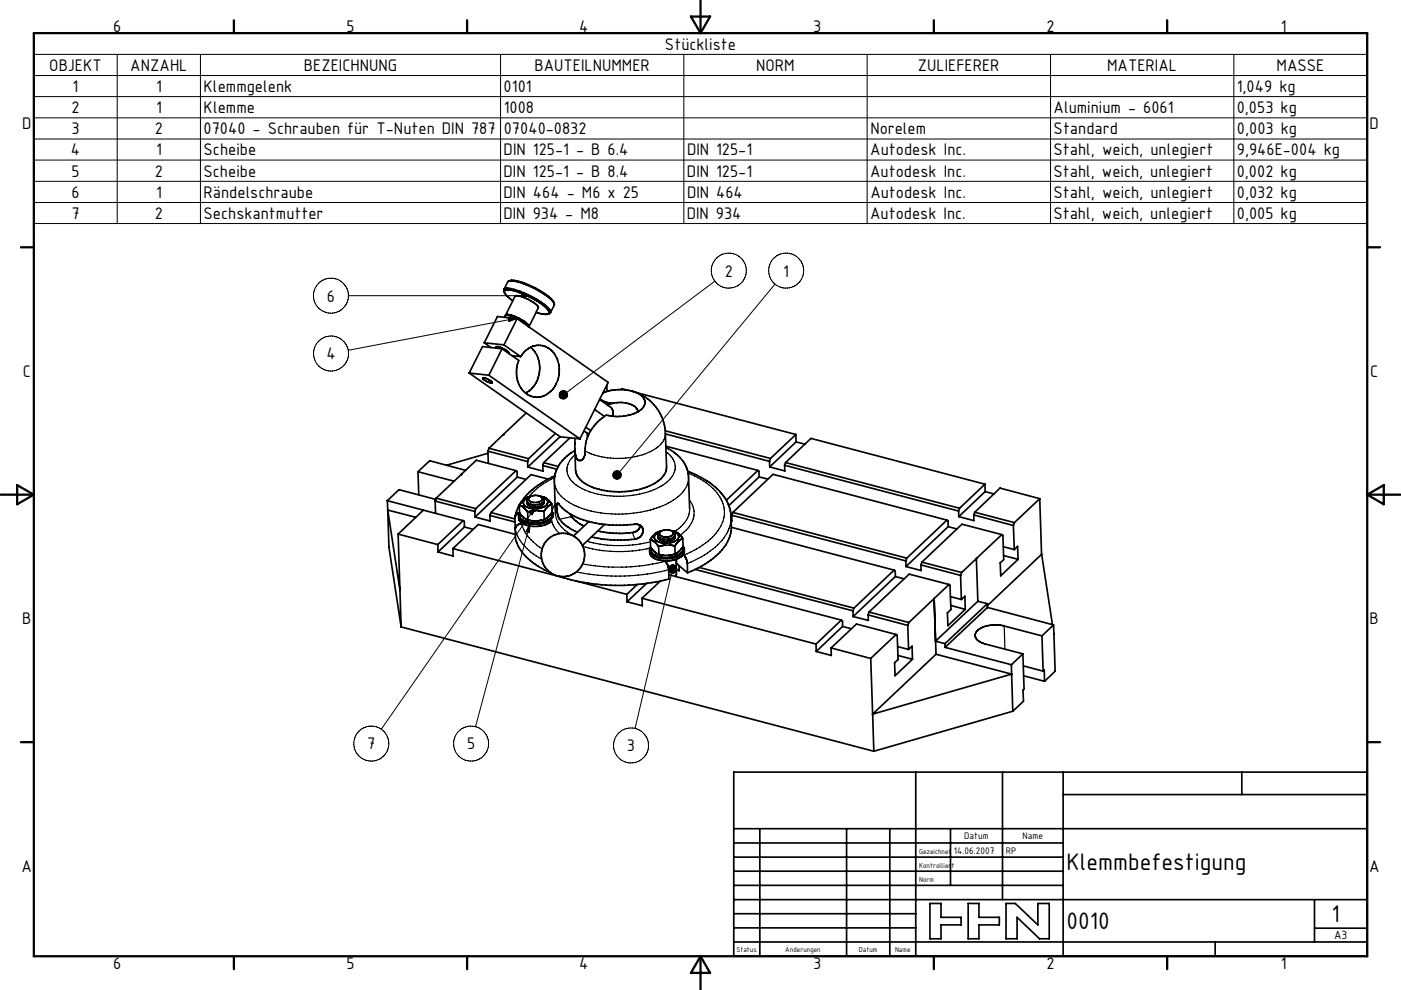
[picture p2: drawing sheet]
<svg xmlns="http://www.w3.org/2000/svg" width="297mm" height="210mm" viewBox="0 0 297 210" stroke-linecap="round" stroke-linejoin="round" font-family="sans-serif">
<g fill="none" stroke="#000" stroke-width=".36">
<path d="M107.9 59.6a7.5 7.5 0 0 1 4.5 1 11.3 11.3 0 0 1 5 3.5l.1 .3M99.5 79.1l19.3 13.5 4.2 .5M99.5 79.1l4.1 .5M102.7 72.7l4.1 .5M102.7 72.7l1.4 1M103.6 79.6l19.4 13.5M105.4 73.5l-.2 .1 .1 .2M105.4 73.5a3.8 3.8 0 0 1 2.5 1.4v.1M105.4 73.5l-.2 .4M106.4 74l3.6 2.5a5.7 5.7 0 0 0 2.7 7.6 4.8 4.8 0 0 0 5.7-4 5.4 5.4 0 0 0-3.4-6.8 4.4 4.4 0 0 0-4.6 2.3M106.4 74l-4.1-.5-2.8 5.6M106.4 74l-2.8 5.6"/>
<path d="M106.8 61.4a3.6 3.6 0 0 1 3 .3 15.1 15.1 0 0 1 6.9 4.2v.2a.79 .79 0 0 1-1.1 .6l-1.9-.4M106.8 61.4l.9-1.6a3.3 3.3 0 0 1 2.9 .2 16.7 16.7 0 0 1 6.8 4.2l.1 .5-.8 1.6M106.8 73.2l3.6 2.4M106.8 61.4l.2 .6M107 62a.54 .54 0 0 1 .2-.5 .54 .54 0 0 1 .6 0 16.9 16.9 0 0 1 8.4 4.3l.2 .6-.2 .2M107 62a3.9 3.9 0 0 0 1.8 1.8M107.2 66.8l2-4a4.8 4.8 0 0 1 3.6 1.2l1.1 .7 .2 .5-1.9 4.1M107.2 66.8a4 4 0 0 1 3.1 .9l1.1 .6a1.11 1.11 0 0 1 .7 1M107.2 66.8v.1M107.3 66.9a5.3 5.3 0 0 1 3.6 1.2l1.1 .9M107.3 66.9l-.3 .4M107.3 66.9a8.3 8.3 0 0 1 4.6 2.2"/>
<path d="M107.9 74.8l-.1 .1M108.6 75.4l1.8 .2M109.6 67.6l19.3 13.5-5.9 12M109.6 67.6l-4.1-.5-2.8 5.6M109.6 67.6l-2.8 5.6M111.9 69.1l.2 .2zM112.5 73.7a6.1 6.1 0 0 1-1.1 9.7M98.7 99.8l-7.6-2.1-2.5 2.4M102.4 80.2a2.23 2.23 0 0 0 2 1M102.4 80.1l1.1 .4 .9 .6M102.4 80.1v.1M103.4 95.7l8.5 2.2"/>
<path d="M103.4 95.7l.1 2.6M103.5 96.1l-8.8 2.6M103.7 95.1l8.4 2.2M103.7 95.1l-.3 .6M104.4 81.1v.1M106.8 92.1h.1M106.8 92.1l-3.1 3M109.4 99.8l-8.5 8.1M109.4 99.8l-8.4-2.2-3.2 3M109.4 99.8l.2 .2 .1 1.2M111.6 87.6l-4.8 4.5M111.9 97.9v1.2"/>
<path d="M112.1 97.3l-.2 .6M115.1 98.7l3 .8M115.1 98.7v1.2l-3.2-.8M115.3 98.1l-.2 .6M115.3 98.1l3 .8M117.8 91.9l-5.7 5.4M118.8 92.6l-6.9 6.5M120.9 92.9l-5.6 5.2M121.9 95.5a7.5 7.5 0 0 0-4.4 6.7l.2 6.7M123.8 91.4l1 .7M124.2 90.6l1.1 .7M124.6 91.9v.8"/>
<path d="M126.1 86.8l2.1 1.5M127.1 84.7l2.4 1.7a1.86 1.86 0 0 1 .4 1.9M127.2 84.7l1.4 .6 1.4 .2M128.7 81.7v1.3M128.8 85.9a5.7 5.7 0 0 1 6.2 .7l.2 .8M129.9 88.3l-1.3-.3a9.3 9.3 0 0 0-4.6 8.6l-.1 .2a.9 .9 0 0 1-1 .9 .9 .9 0 0 1-.8-1l-.2-1.6v-2.1M131.7 82.6l.2-.2 1 .3M132.9 82.7l2.1 .6M132.9 82.7a9.9 9.9 0 0 0-5.1 .6l.5-.2M134 83a9.7 9.7 0 0 1 7.1 8.3l.2 7.7a4.5 4.5 0 0 1-3.1 3.8 16.2 16.2 0 0 1-14.1-.2 4 4 0 0 1-2.1-2.9l-.1-4.5M134.9 83.3l33.8 8.9M135 83.3a2.1 2.1 0 0 1 1.5 2.9 7.1 7.1 0 0 1-6.1 2.1h-.5"/>
<path d="M141.1 91.4l22.3 5.8M141.1 92l22 5.9M141.2 94.9a7.4 7.4 0 0 1 4.8 6.3l.2 6.7M141.2 94.6l19.5 5.2M160.7 99.8l-6.7 6.3M160.7 99.8l.2 .1v1.3M163.1 97.9l.1 1.1M163.4 97.2l-.3 .7M166.3 98.7l36.9 9.7M166.3 98.7l.1 1.2-3.2-.9M166.6 98.1l5.3-5.1 36.9 9.7M166.6 98.1l36.9 9.7"/>
<path d="M166.6 98.1l-.3 .6M168.7 92.2l.1 1.5M168.7 92.2l-5.3 5M168.8 93.7l1.8 .5M168.8 93.7l-5.6 5.3M82.1 106.2l16.1 4.2M82.1 106.2l.1 2M82.2 108.2h.1M82.2 108.2l.3 7.9 2.5 16.9M82.2 108.2l6 1.5M82.2 108.2l2.6 16.9M84.4 113.3l8.4 2.2"/>
<path d="M84.4 113.3l.6 19.7M88.6 100.1l.2 4.9M88.6 100.1l7.7 2M89.8 108.2l-5.4 5.1M92.3 106.3l8.4 2.2M92.3 106.3v2.6M92.4 105.9l-7.8-2-2.5 2.3M92.5 105.7l8.4 2.2M92.5 105.7l-.2 .6M92.8 115.5l.1 1.6M96 116.4l23.7 6.2M96 116.4l.1 1.5-3.2-.8"/>
<path d="M97.8 100.6h.1M97.9 100.6l-5.4 5.1M98.2 110.4l-5.4 5.1M98.2 110.4l.2 .2 .1 1.2M98.5 111.8l-5.6 5.3M98.5 111.8l1.8 .5M100.7 108.5v1.2M100.9 107.9l-.2 .6M103.9 109.3l5.3 1.4M103.9 109.3v1.2l-3.2-.8M104.1 108.7l5.1 1.4M104.1 108.7l-.2 .6"/>
<path d="M109.2 109.7l.1 2.2M109.3 113.3l-7.9-2-5.4 5.1M109.7 101.2l-9 8.5M109.7 101.2l1.8 .5M110.1 107.1l1 .6 .8 .9M110.1 107.1l.1 1.7 .9 1.1 .8 .4M110.1 107.1l-.6 1.3-.3 1.3M110.2 108.7l-.7 .4-.3 .6M110.2 108.8a1.73 1.73 0 0 0 1.4 2.6 5.8 5.8 0 0 0 5.4-.9M110.4 106.6l-.2 .4M110.5 106.6l-.4 .5M110.8 111.1a1.43 1.43 0 0 0-1.5 .7l-.1 .5a5.9 5.9 0 0 0 .9 3.9 14 14 0 0 0 6.7 5.3"/>
<path d="M111.9 108.6v1.7M111.9 105.5l-1 .6-.4 .5M111.9 105.5h.1M112 105.6a1.05 1.05 0 0 0-.3 1.3 1.05 1.05 0 0 0 1.2 .6 1.95 1.95 0 0 0 2.5-1v-.4M112.2 105.4l-.3 .1M112.3 105.4l-.2 .3M112.3 105.4l-.3 .2M112.3 105.4h-.1M114.6 105.3h.1M114.7 105.3a.61 .61 0 0 1 .2 .7 .61 .61 0 0 1-.6 .4 1.77 1.77 0 0 1-2.3-.5l.1-.2M114.7 105.3l-.2-.1a2.58 2.58 0 0 0-2.2 .2M114.7 105.3l.5 .5 .2 .2"/>
<path d="M114.7 105.4a1.21 1.21 0 0 1 1.3 1.5 3.9 3.9 0 0 1-4.2 .7 .98 .98 0 0 1-.9-.9 .98 .98 0 0 1 .8-1l.5-.3M114.7 105.3h.1M114.8 105.3l.4 .1M115.2 105.4h.1M115.2 105.4l.9 .5 .9 1M115.3 108.5l-1.8-.2-1.6 .3M115.3 108.5l.1 1.7M115.4 106a1.8 1.8 0 0 1-2.3 1.1 1.57 1.57 0 0 1-1.4-.8M115.4 110.2l-1.9 .3-1.6-.2M116.2 101.6l-3.6-.9-8.5 8M117 106.9l-.9 .5-.8 1.1M117 106.9v1.7l-.7 1-.9 .6"/>
<path d="M117 108.7a1.47 1.47 0 0 1-1.1 1.7 5.3 5.3 0 0 1-5.6-.6l-.1-.3v-.6M117 108.5l.3 .4v.6M117.3 109.3a3.2 3.2 0 0 1-3.2 1.8 4.1 4.1 0 0 1-4.1-1.4v-.1M117.6 100.9l-1.2 .6a15.2 15.2 0 0 0-6 5.1M121 109.1v.1M121 109.2l.1 .1M121 109.2h.1M121 109.3h.1M121.1 109.3v.2M121.1 109.3v.1M121.1 109.4h.1M121.1 109.5l.1 .1"/>
<path d="M121.2 109.6h.1M121.2 109.6l.9 .9 1.7 1.1M124.9 110.6l-3.3 3.1M124.9 110.6a12.4 12.4 0 0 1-6.7-3.8l-.1 .2-.1 .9 .3 1.3a3.7 3.7 0 0 0 2.1 2.6l2 1.1M124.9 110.6a32.3 32.3 0 0 0 10.3 .6l.6 .3M128.2 111.2l-4.7 4.5M135.8 111.5a1.69 1.69 0 0 1 .4 1.8 1.69 1.69 0 0 1-1.6 1.1 25.3 25.3 0 0 1-9.2-.5M135.8 111.5l-.1 .2a2.1 2.1 0 0 1-1.6 1.3 20.4 20.4 0 0 1-7.3-.4M137.7 116.7a2.16 2.16 0 0 0 2.3 2.2 6.3 6.3 0 0 0 3.3-.3M137.9 114.4l.8 .5 .9 1M137.9 114.4v1.7l1 1.1 .8 .4M139.6 115.9l.1 1.7"/>
<path d="M140.1 112.7l-.4 .4-.2 .4M140.1 112.7l-1.2 .5-1 1.2M140.1 112.7h.1M140.9 119l.5 .5 .3 1 .1 2.3a42.1 42.1 0 0 1-23.1-.5M142.4 112.6h.1M142.4 112.6a.61 .61 0 0 1 .3 .8 .61 .61 0 0 1-.6 .4 1.81 1.81 0 0 1-2.3-.6l.3-.5M142.4 112.6a2.5 2.5 0 0 0-2.3 .1M142.4 112.6a.8 .8 0 0 1 .7 .9 .8 .8 0 0 1-.8 .7 2.77 2.77 0 0 1-2.8-.5v-.2M142.4 112.6h.2M142.5 112.7a1.29 1.29 0 0 1 1.4 1.3 3.3 3.3 0 0 1-3.8 1.1 1.19 1.19 0 0 1-1.2-1.6l.4-.4 .7-.3M142.6 112.6h.1M142.6 112.6l1.1 .5 1.1 1.1"/>
<path d="M143.1 115.8l-2-.2-1.5 .3M143.1 115.8v1.7M143.1 117.5l-1.4 .3-2-.2M143.1 113.4a1.38 1.38 0 0 1-1.6 1.4 1.72 1.72 0 0 1-2-.9v-.4M143.3 118.6l.1 3.2-.3 .5 .2-.2M143.3 119.5l2.5 2M144 120v1.1l-.6-.2M144.8 114.2l-.8 .5-.9 1.1M144.8 114.2v1.7l-.8 1-.9 .6M144.8 116a1.55 1.55 0 0 1-1.4 1.9 5.1 5.1 0 0 1-5.3-.8l-.2-.5 .1-.4M144.8 115.8a1.39 1.39 0 0 1-.8 2.1 5.9 5.9 0 0 1-6-.4l-.3-.8 .2-.6M144.9 117.7l.4 .4 .4 1 .1 2.4"/>
<path d="M145.1 116.5a1.93 1.93 0 0 1-1.8 2.1M145.8 100a14.4 14.4 0 0 1 8.6 7l.5 1.8 .2 2.8a8.7 8.7 0 0 1-3.9 6.8l-2.4 1.7-3 1.4M155.1 111.8l34.5 9.1M155.1 109.3l37 9.7M155.1 109.3l.1 1.2-.2-.1M155.4 108.7l8.5-8.1 36.9 9.7M155.4 108.7l-.3 .6M155.4 108.7l36.9 9.7M160.9 101.2l-6.4 6.1M160.9 101.2l1.9 .4M192.1 119v1.2M192.3 118.4l-.2 .6"/>
<path d="M195.3 119.8l8.4 2.2M195.3 119.8v1.2l-3.2-.8M195.4 119.2l8.5 2.2M195.4 119.2l-.1 .6M200.8 110.3l-8.5 8.1M200.8 110.3l.2 .2v1.2M201 111.7l-8.9 8.5M201 111.7l1.9 .5M203.2 108.4l.1 1.2M203.5 107.8l-.3 .6M206.5 109.2l8.4 2.3M206.5 109.2v1.2l-3.2-.8"/>
<path d="M206.7 108.6l8.4 2.2M206.7 108.6l-.2 .6M207 118.5h.1M207 118.5l-3.1 2.9M207 118.5l.3 9M208.8 102.7l.1 1.6M208.8 102.7l-5.3 5.1M208.9 104.3l1.9 .5M208.9 104.3l-5.6 5.3M212.4 113.4l-8.4-2.2-8.6 8M212.4 113.4l-5.4 5.1M212.4 113.4l.2 .2 .2 5.1-.7 .7 .1 2.7 3.7-3.5"/>
<path d="M212.7 116l2.4 .6M212.8 117.8l3.1 .8M214.9 111.5l.2 5.1M215.1 116.6l.6-.7 .2 2.7M215.1 110.8l-.2 .7M220.4 105.8l-8.4-2.3-5.3 5.1M220.4 105.8l-5.3 5M220.4 105.8l.4 11.8M220.8 117.6l2.3 14.9M220.8 117.6l-11.5 10.9M84.8 125.1h.1M85 133l100.3 26.3"/>
<path d="M122.2 123.3l10.7 2.8M132.9 126.1v1.5M135.1 124l-2.2 2.1M136.1 126.9l36.9 9.7M136.1 126.9l.1 1.6-3.3-.9M137.1 123.8l-4.2 3.8M140 123.3l-3.9 3.6M141.8 121.9l36.6 9.6M147.4 120.8l33.4 8.8M148.2 120.4l32.9 8.6M173 136.6l.1 1.6M176.2 137.4l8.4 2.3"/>
<path d="M176.2 137.4l.1 1.6-3.2-.8M178.4 131.5l-5.4 5.1M178.4 131.5l.2 .2v1.2M178.6 132.9l-5.5 5.3M178.6 132.9l1.9 .5M180.8 129.6l.1 1.2M181.1 129l-.3 .6M184.1 130.4l8.4 2.3M184.1 130.4v1.2l-3.2-.8M184.3 129.8l8.4 2.2M184.3 129.8l-.2 .6M184.6 139.7l.4 11.8"/>
<path d="M189.6 120.9l-8.5 8.1M189.6 120.9l.2 .2v1.2M189.8 122.3l-8.9 8.5M189.8 122.3l1.9 .5M190 134.6l-8.4-2.2-5.4 5M190 134.6l-5.4 5.1M190 134.6l.2 .1 .2 5.2-.7 .7 .1 2.7 3.7-3.5M190.3 137.1l2.3 .7M190.4 139l3.1 .8M192.5 132.7l.1 5.1M192.6 137.8l.8-.7 .1 2.7M192.7 132l-.2 .7"/>
<path d="M198.1 127h.1M198.1 127l.2 9M198.1 127l.4 11.8M198.3 136l2.1 .5M198.5 138.8l16 4.2M198.5 138.8l-13.5 12.7M200.4 136.5v.8M200.4 137.3l14 3.7M201.2 124l-8.4-2.2-8.5 8M201.2 124l-8.5 8M201.2 124l.2 .2 .2 5.1-.7 .7 .1 2.7 3.7-3.5M201.5 126.6l2.3 .5"/>
<path d="M201.6 128.4l3.1 .8M203.7 122l.1 5.1M203.8 127.1l.8-.6 .1 2.7M203.9 121.4l-.2 .6M207.3 127.5l-9 8.5M207.3 127.5l2 .5M209.3 128l.1 .8M209.3 128l-8.9 8.5M209.4 128.8l14 3.7M209.4 128.8l-9 8.5M216.9 138.7l.2 7.5-.2 .2 .1 2.3-2.3 2.2M216.9 138.7l-2.5 2.3"/>
<path d="M220.9 134.9l.3 7.4M220.9 134.9l-8-2.1a6 6 0 0 0-5.9 1.2 1.58 1.58 0 0 0 1.2 2.4l8.7 2.3M223.4 132.5l-2.5 2.4M223.4 132.5l.1 2M223.5 134.5h.1M223.5 134.5l.2 7.9-2.2 2.1M185 151.5h.1M185 151.5l.3 7.8M214.4 141l.1 2M214.5 143h.1M214.5 143l.2 7.9M214.5 143l-29.5 8.5"/>
<path d="M214.7 150.9l-29.4 8.4M217 141.2l4.2 1.1M217 143.3l4.5 1.2M221.2 142.3l.2-.2 .1 2.4M155.6 178.8h69.8M155.6 175.8h134.3M155.6 163.8h134.3v39h-134.3zM161.1 175.8v27M179.5 175.8v27M188.7 175.8v27M194.2 163.8v39M201.5 175.8v12"/>
<path d="M212.6 163.8v27M225.4 168.5h64.5M225.4 163.8v39M263.3 163.8v4.7M155.6 181.8h69.8M155.6 184.8h69.8M155.6 187.8h69.8M155.6 190.8h134.3M155.6 193.8h38.6M155.6 196.8h38.6M155.6 199.8h134.3M197.2 191.6h2.3v3h4.3v1.6h-4.3v2.9h-2.3z"/>
<path d="M205.3 191.6h2.3v3h4.3v1.6h-4.3v2.9h-2.3zM213.3 191.6h2l4.7 4.6v-4.6h2.5v7.5h-2.1l-4.8-4.5v4.5h-2.3zM257.6 199.8v3M278.7 196.9h11.2M278.7 190.8v9"/>
<circle cx="119.4" cy="117.7" r="4.6"/>
</g>
<g fill="none" stroke="#000" stroke-width=".25">
<path d="M123.8 91.4h.1M141.1 91.9a4.4 4.4 0 0 1-2.8 3.7 16.5 16.5 0 0 1-14.2 0M141.2 95.8a3.6 3.6 0 0 1 .6 6.1 16.8 16.8 0 0 1-12.3 3.3 12.7 12.7 0 0 1-8.4-3.2 3.6 3.6 0 0 1 .8-5.5M109.2 112.3a10.5 10.5 0 0 0 5.7 6.3M110.6 111.1a9.1 9.1 0 0 0 4.4 5.3M117 110.5l.4 1.2 1.2 1.5M117.6 101.3a15.6 15.6 0 0 0-5.5 4.1M117.7 107l-.7 1.3M117.7 108.9a6.1 6.1 0 0 0 3.9 4.8M121.2 109.6l-2.6 .5M123.6 115.9a27.8 27.8 0 0 0 14.2 .3M124.4 114.8a26.5 26.5 0 0 0 13.5 .1"/>
<path d="M134.1 113l.5 1.4M141 119.1a40.9 40.9 0 0 1-17.5 .5M143.5 118.6v1M145.9 100.3a12.8 12.8 0 0 1 7.2 6 6.7 6.7 0 0 1-2 7.6 17.8 17.8 0 0 1-6.1 3.9M146 101.2a5.7 5.7 0 0 1-3.2 4.9 23.7 23.7 0 0 1-16.1 2.6 13.1 13.1 0 0 1-8.4-4.2l-.5-1.1-.3-1.2M146.2 106a4.6 4.6 0 0 1-.7 6.5l-1.3 1M146.2 107.9a5.8 5.8 0 0 1-3.1 4.8M155 109.6a8.5 8.5 0 0 1-3.8 6.8 21.3 21.3 0 0 1-5.5 3.1M141.8 120.8a43 43 0 0 1-19.6 .5M212.9 132.8l.2 4.9"/>
</g>
<g fill="none" stroke="#000" stroke-width=".48">
<path d="M148.5 0v7M7.2 7h282.7v195.8h-282.7zM49.6 4.3v2.7M99 4.3v2.7M146.5 3.5h4.1l-2.1 3.5zM198 4.3v2.7M247.5 4.3v2.7M4.4 52.5h2.8M289.9 52.5h2.7M.1 104.9h7.1M3.6 102.9l3.6 2-3.6 2.1zM289.9 104.9h7"/>
<path d="M289.9 104.9l3.5-2v4.1zM4.4 157.4h2.8M289.9 157.4h2.7M49.6 202.8v2.8M99 202.8v2.8M148.5 202.8v7.1M148.5 202.8l2.1 3.6h-4.1zM198 202.8v2.8M247.5 202.8v2.8"/>
</g>
<g fill="none" stroke="#000" stroke-width=".21">
<path d="M7.2 11.5h282.7M7.2 16h282.7M7.2 7h282.7v40.4h-282.7zM24.8 11.5v35.9M42.5 11.5v35.9M106.1 11.5v35.9M145 11.5v35.9M183.9 11.5v35.9M222.7 11.5v35.9M261.6 11.5v35.9M7.2 20.5h282.7M7.2 25h282.7"/>
<path d="M7.2 29.5h282.7M7.2 34h282.7M7.2 38.5h282.7M7.2 42.9h282.7M151.6 59.6l-31.4 23.6M73.9 62.7h38.4M107.8 67.5h1.8l-1.7 .7zM109.6 67.5l-35.8 6.8M110.6 62.4l1.7 .3-1.7 .4zM164.3 60.3l-32.9 39.7M112.3 108.8l1.3-1.3-.7 1.7zM112.3 111.1l-11.5 43.1"/>
<path d="M112.3 111.1l-.1 1.8-.6-.2zM113.6 107.5l-32.8 47.2M142.4 121.6l-7.8 32.9"/>
<circle cx="154.5" cy="57.4" r="3.7"/>
<circle cx="166.7" cy="57.4" r="3.7"/>
<circle cx="70.2" cy="62.7" r="3.7"/>
<circle cx="70.2" cy="75" r="3.7"/>
<circle cx="78.7" cy="157.7" r="3.7"/>
<circle cx="99.9" cy="157.7" r="3.7"/>
<circle cx="133.8" cy="158.1" r="3.7"/>
</g>
<g fill="#000" stroke="#000" stroke-width=".21">
<path d="M107.8 67.5h1.8l-1.7 .7zM110.6 62.4l1.7 .3-1.7 .4zM118.8 84.3l.2 .2zM118.8 84.3l.4 .3zM118.8 84.3l.6 .3zM118.8 84.3l.8 .3zM118.8 84.3l1 .3zM118.8 84.3l1.1 .2-.1 .1zM118.8 84.3h1.3l-.2 .2zM118.8 84.3l1.4-.1-.1 .1zM118.8 84.3l1.5-.3-.1 .2zM118.8 84.3l1.5-.5v.2z"/>
<path d="M118.8 84.3l1.6-.6-.1 .1zM118.8 84.3l1.5-.8 .1 .2zM118.8 84.3l1.4-1 .1 .2zM118.8 84.3l1.3-1.2 .1 .2zM120 83l.1 .1-1.3 1.2zM119.8 82.9l.2 .1-1.2 1.3zM119.6 82.9h.2l-1 1.4zM119.4 82.9h.2l-.8 1.4zM119.2 82.9h.2l-.6 1.4zM119.1 83l.1-.1-.4 1.4zM118.9 83.1l.2-.1-.3 1.3zM118.8 83.2l.1-.1-.1 1.2z"/>
<path d="M118.8 83.2v1.1zM118.7 83.4l.1 .9zM118.6 83.5l.2 .8zM118.6 83.7l.2 .6zM118.6 83.9l.2 .4zM118.7 84.1l.1 .2zM112.3 111.1l-.1 1.8-.6-.2zM112.3 108.8l1.3-1.3-.7 1.7zM130.3 101.4l.3 .2zM130.3 101.4l.5 .2zM130.3 101.4l.7 .2zM130.3 101.4l.9 .1z"/>
<path d="M130.3 101.4l1.1 .1zM130.3 101.4l1.2-.1-.1 .2zM130.3 101.4l1.3-.2-.1 .1zM130.3 101.4l1.4-.4-.1 .2zM130.3 101.4l1.4-.6v.2zM130.3 101.4l1.4-.8v.2zM130.3 101.4l1.4-1v.2zM130.3 101.4l1.3-1.1 .1 .1zM131.5 100.1l.1 .2-1.3 1.1zM131.3 100l.2 .1-1.2 1.3zM131.1 99.9l.2 .1-1 1.4zM131 99.8l.1 .1-.8 1.5z"/>
<path d="M130.8 99.8h.2l-.7 1.6zM130.6 99.9l.2-.1-.5 1.6zM130.4 99.9h.2l-.3 1.5zM130.3 100.1l.1-.2-.1 1.5zM130.3 100.1v1.3l-.2-1.2zM130.1 100.2l.2 1.2-.3-1zM130 100.4l.3 1zM130 100.5l.3 .9zM130 100.7l.3 .7zM130 100.9l.3 .5zM130 101.1l.3 .3zM130.1 101.3l.2 .1z"/>
<path d="M142.4 119.9h.4zM142.3 119.9h.5zM142.1 120l.7-.1zM141.9 120.1l.9-.2zM141.9 120.1l.9-.2-1 .4zM141.8 120.3l1-.4-1.1 .6zM141.7 120.5l1.1-.6-1.1 .7zM141.7 120.6l1.1-.7-1.1 1zM141.7 120.9l1.1-1-1 1.1zM142.8 119.9l-.9 1.3-.1-.2zM142.8 119.9l-.8 1.5-.1-.2zM142.8 119.9l-.7 1.6-.1-.1z"/>
<path d="M142.8 119.9l-.5 1.6h-.2zM142.8 119.9l-.3 1.7-.2-.1zM142.8 119.9l-.1 1.7h-.2zM142.8 119.9l.1 1.7h-.2zM142.8 119.9l.2 1.6-.1 .1zM142.8 119.9l.4 1.5-.2 .1zM142.8 119.9l.5 1.3-.1 .2zM142.8 119.9l.6 1.2-.1 .1zM142.8 119.9l.7 1-.1 .2zM142.8 119.9l.7 .8v.2zM142.8 119.9l.7 .8zM142.8 119.9l.7 .6z"/>
<path d="M142.8 119.9l.6 .4zM142.8 119.9l.5 .3zM142.8 119.9l.3 .1zM142.8 119.9h.2z"/>
</g>
<g font-size="5.5">
<text x="226.1" y="184.5">Klemmbefestigung</text>
<text x="226.1" y="197.1">0010</text>
<text x="282.3" y="195.6">1</text>
</g>
<g font-size="3.8">
<text x="24" y="6.8">6</text>
<text x="73.5" y="6.8">5</text>
<text x="122.8" y="6.8">4</text>
<text x="141" y="10.5">Stückliste</text>
<text x="172.4" y="6.8">3</text>
<text x="221.8" y="6.8">2</text>
<text x="271.5" y="6.8">1</text>
<text x="10.5" y="15">OBJEKT</text>
<text x="27.6" y="15">ANZAHL</text>
<text x="64.4" y="15">BEZEICHNUNG</text>
<text x="113.3" y="15">BAUTEILNUMMER</text>
<text x="160.3" y="15">NORM</text>
<text x="194.6" y="15">ZULIEFERER</text>
<text x="234.7" y="15">MATERIAL</text>
<text x="270.6" y="15">MASSE</text>
<text x="15.4" y="19.5">1</text>
<text x="33.1" y="19.5">1</text>
<text x="43.2" y="19.5">Klemmgelenk</text>
<text x="106.8" y="19.5">0101</text>
<text x="262.2" y="19.5">1,049 kg</text>
<text x="4.7" y="27.5">D</text>
<text x="15.2" y="24">2</text>
<text x="15.2" y="28.5">3</text>
<text x="32.8" y="28.5">2</text>
<text x="33.1" y="24">1</text>
<text x="43.2" y="24">Klemme</text>
<text x="43.2" y="28.5">07040 - Schrauben für T-Nuten DIN 787 07040-0832</text>
<text x="106.8" y="24">1008</text>
<text x="184.5" y="28.5">Norelem</text>
<text x="223.4" y="24">Aluminium - 6061</text>
<text x="223.4" y="28.5">Standard</text>
<text x="262.2" y="24">0,053 kg</text>
<text x="262.2" y="28.5">0,003 kg</text>
<text x="290.4" y="27.5">D</text>
<text x="15" y="33">4</text>
<text x="33.1" y="33">1</text>
<text x="43.2" y="33">Scheibe</text>
<text x="106.8" y="33">DIN 125-1 - B 6.4</text>
<text x="145.7" y="33">DIN 125-1</text>
<text x="184.5" y="33">Autodesk Inc.</text>
<text x="223.4" y="33">Stahl, weich, unlegiert</text>
<text x="262.2" y="33">9,946E-004 kg</text>
<text x="15.2" y="37.5">5</text>
<text x="15.2" y="41.9">6</text>
<text x="32.8" y="37.5">2</text>
<text x="33.1" y="41.9">1</text>
<text x="43.2" y="37.5">Scheibe</text>
<text x="43.2" y="41.9">Rändelschraube</text>
<text x="106.8" y="41.9">DIN 464 - M6 x 25</text>
<text x="106.8" y="37.5">DIN 125-1 - B 8.4</text>
<text x="145.6" y="37.5">DIN 125-1</text>
<text x="145.7" y="41.9">DIN 464</text>
<text x="184.5" y="37.5">Autodesk Inc.</text>
<text x="184.5" y="41.9">Autodesk Inc.</text>
<text x="223.4" y="37.5">Stahl, weich, unlegiert</text>
<text x="223.4" y="41.9">Stahl, weich, unlegiert</text>
<text x="262.2" y="37.5">0,002 kg</text>
<text x="262.2" y="41.9">0,032 kg</text>
<text x="15.2" y="46.4">7</text>
<text x="32.8" y="46.4">2</text>
<text x="43.2" y="46.4">Sechskantmutter</text>
<text x="106.7" y="46.4">DIN 934 - M8</text>
<text x="145.6" y="46.4">DIN 934</text>
<text x="184.5" y="46.4">Autodesk Inc.</text>
<text x="223.3" y="46.4">Stahl, weich, unlegiert</text>
<text x="262.2" y="46.4">0,005 kg</text>
<text x="153.6" y="58.7">2</text>
<text x="166" y="58.7">1</text>
<text x="69.3" y="64">6</text>
<text x="69.2" y="76.2">4</text>
<text x="4.8" y="79.9">C</text>
<text x="290.5" y="79.9">C</text>
<text x="4.7" y="132.4">B</text>
<text x="290.4" y="132.4">B</text>
<text x="77.9" y="158.9">7</text>
<text x="99" y="158.9">5</text>
<text x="132.9" y="159.3">3</text>
<text x="4.6" y="184.9">A</text>
<text x="290.3" y="184.9">A</text>
<text x="24" y="205.6">6</text>
<text x="73.5" y="205.6">5</text>
<text x="122.8" y="205.6">4</text>
<text x="172.4" y="205.6">3</text>
<text x="221.8" y="205.6">2</text>
<text x="271.5" y="205.6">1</text>
</g>
<text font-size="2.7" x="282.8" y="199.2">A3</text>
<g font-size="2.2">
<text x="204.4" y="178.1">Datum</text>
<text x="216.8" y="178.1">Name</text>
<text x="202.2" y="181.1">14.06.2007</text>
<text x="213.2" y="181.1">RP</text>
</g>
<g font-size="1.6">
<text x="194.9" y="181.1">Gezeichnet</text>
<text x="194.9" y="184.1">Kontrolliert</text>
<text x="194.9" y="187.1">Norm</text>
<text x="156.2" y="201.8">Status</text>
<text x="166.5" y="201.8">Änderungen</text>
<text x="182.1" y="201.8">Datum</text>
<text x="189.8" y="201.8">Name</text>
</g>
</svg>
